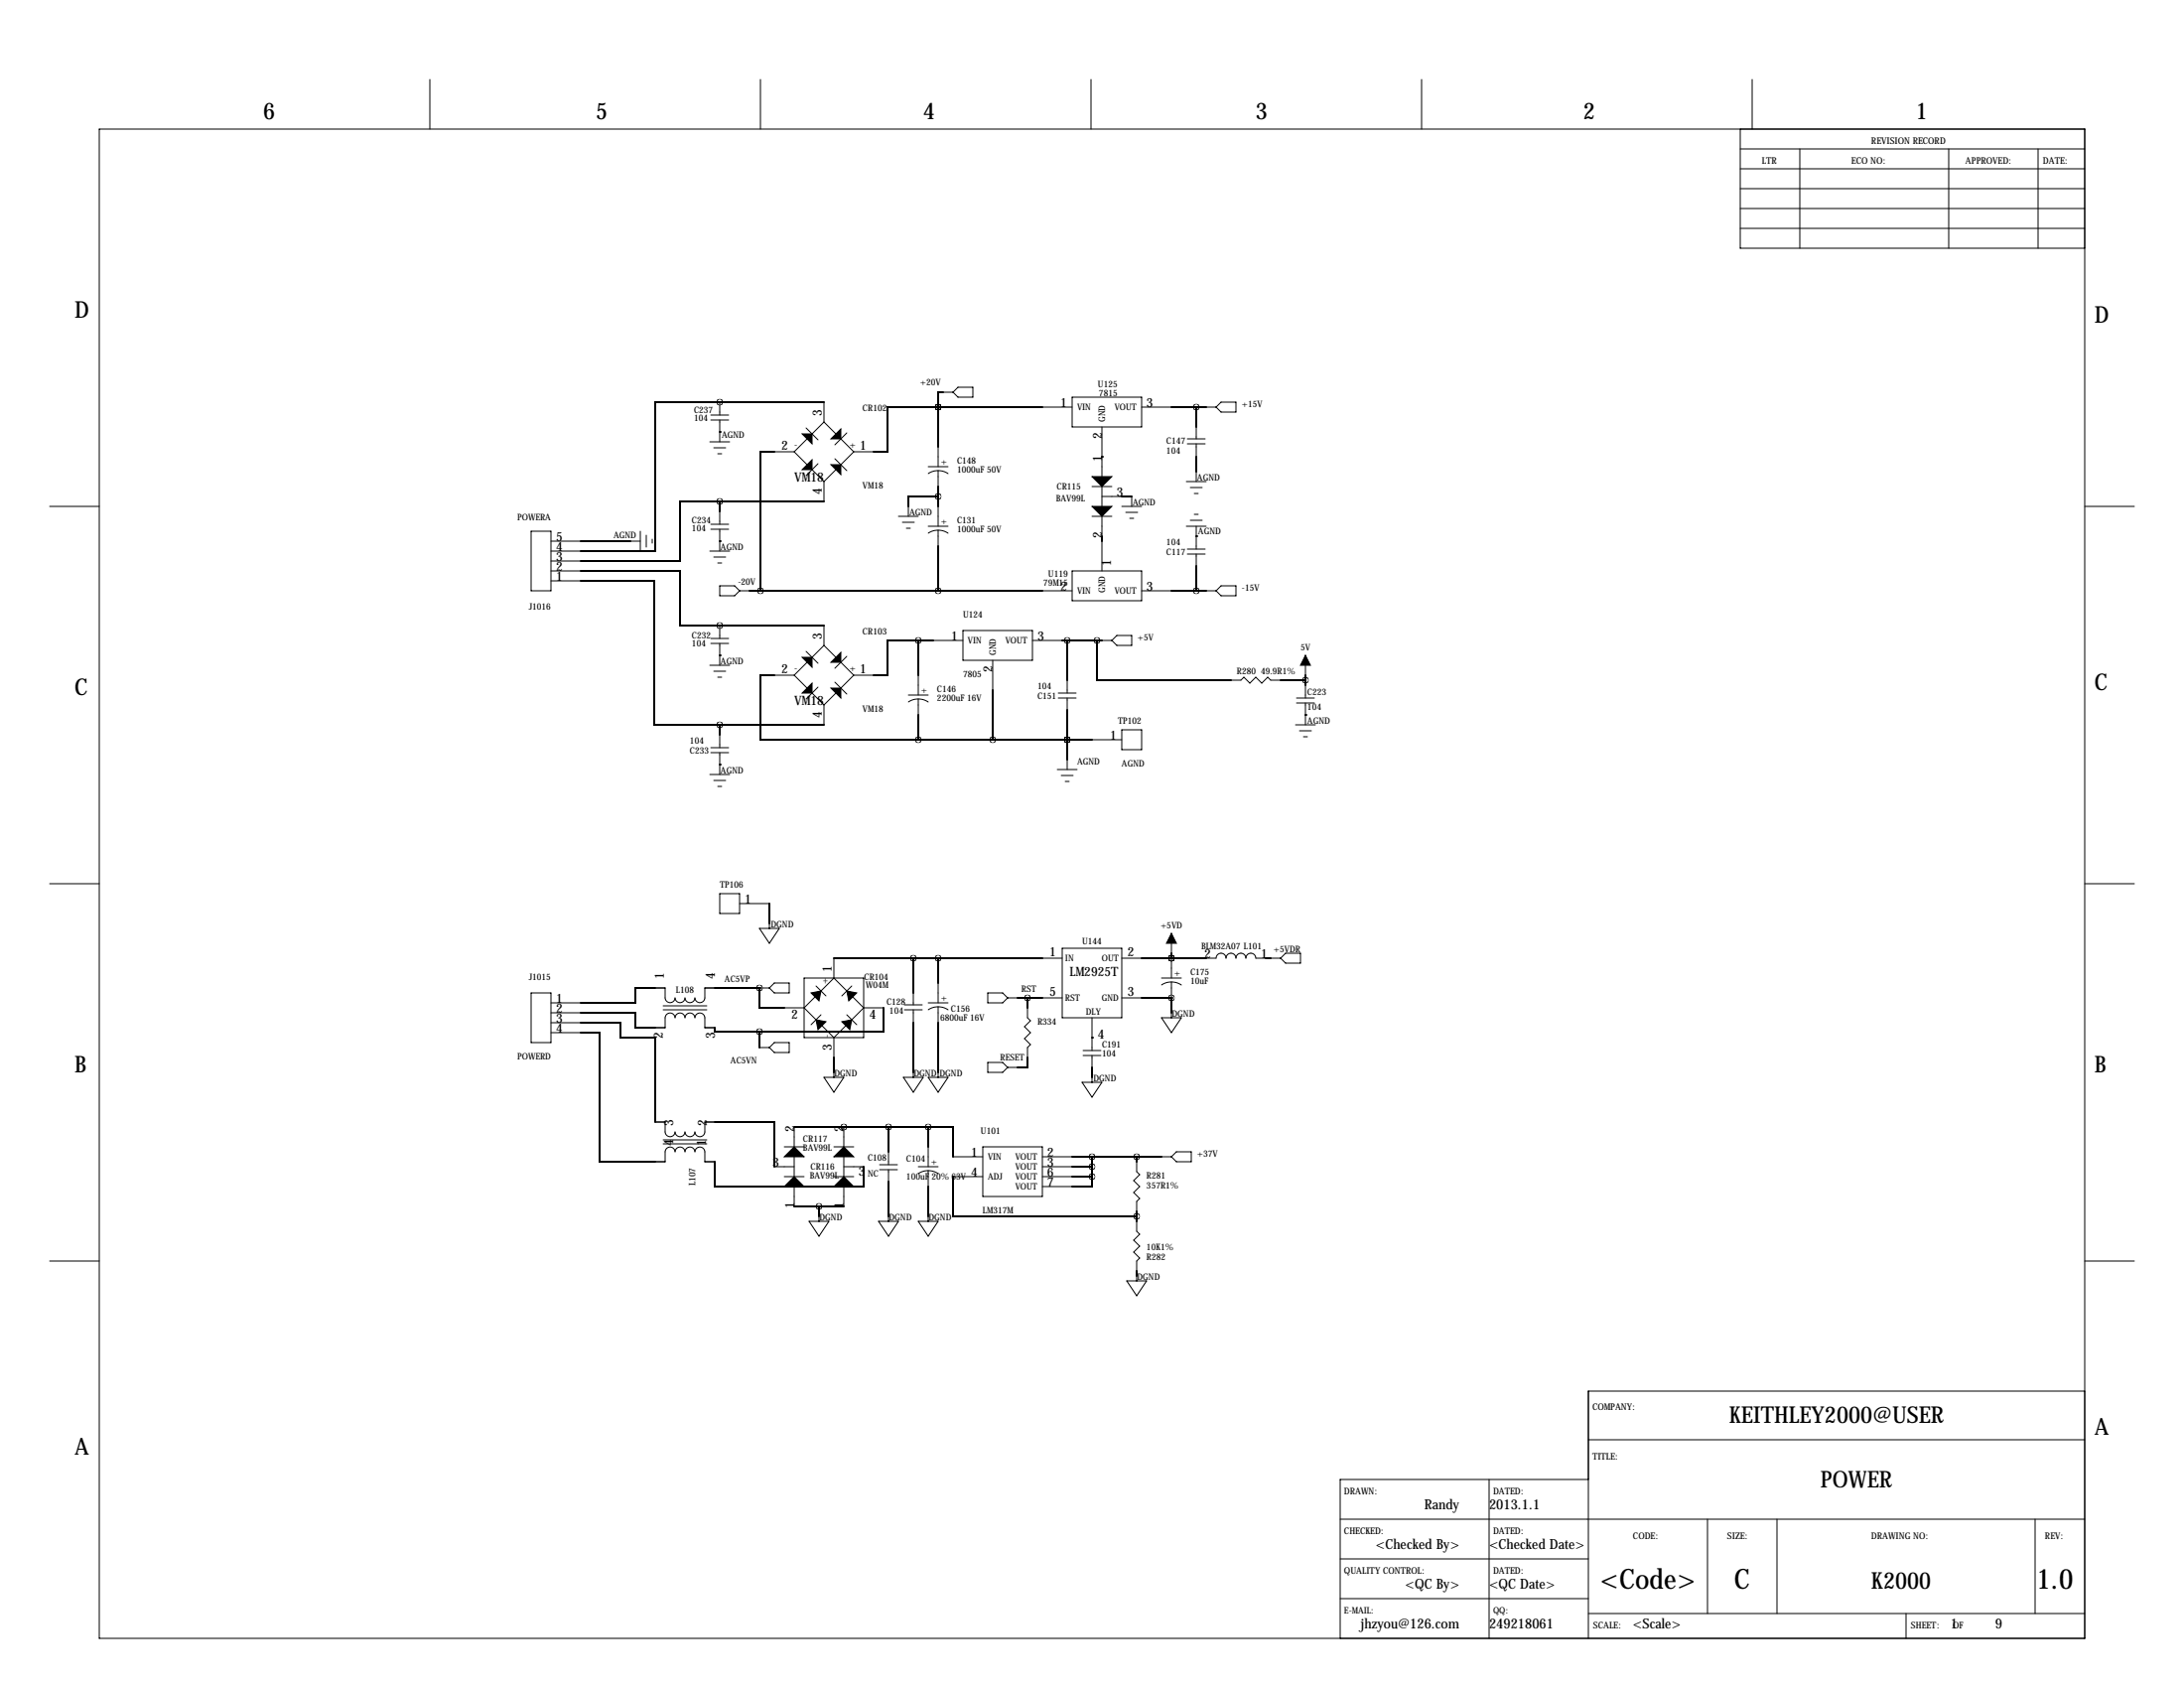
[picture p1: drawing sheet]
<svg xmlns="http://www.w3.org/2000/svg" width="559mm" height="432mm" viewBox="0 0 559 432" stroke-linecap="round" stroke-linejoin="round" font-family="sans-serif">
<g fill="none" stroke="#000" stroke-width=".25">
<path d="M25.4 33h508v386.1h-508zM110 20.3v12.7M194.6 20.3v12.7M279.1 20.3v12.7M363.7 20.3v12.7M445.3 38.1h88.1M445.3 33v30.5h88.1M448.3 20.3v12.7M460.5 38.1v25.4M498.6 38.1v25.4M521.5 38.1v25.4M445.3 48.3h88.1"/>
<path d="M445.3 43.2h88.1M445.3 53.3h88.1M445.3 58.4h88.1M245.1 99.1h3.8v2.5h-3.8l-1.3-1.3zM181.6 113h5.1M181.9 106.2h4.5M181.9 107.4h4.5M182.6 114.6h3.1M183.6 116.1h1.1M184.1 102.9v3.3M184.1 107.4v5.6M198.1 115.6h5.1"/>
<path d="M203.2 115.6l3.3 3.3M206.2 109.5l3.1 3M206.5 112.3l-3.3 3.3M209.3 118.6l-3.1 3.1M210.8 107.9l-3 3.1M210.8 107.9l3.1 3.1M210.8 102.9v5M213.6 117.3l3.1 3.1M215.1 112.3l3.3 3.3M216.7 110.7l-3.1 3.1M218.4 115.6l-3.3 3.3M218.4 115.6h5.1"/>
<path d="M237.5 119.4h5.1M240 114.3v5.1M241.3 100.3h2.5M266.7 104.1h7.6M274.3 101.6h17.8v7.6h-17.8zM281.9 109.2v12.7M292.1 104.1h7.6M303.8 113.5h4.6M303.8 112.3h4.6M306.1 109.2v3.1M306.1 113.5v3.3M308.6 104.1h2.5"/>
<path d="M312.4 102.9h3.8v2.5h-3.8l-1.3-1.3zM12.7 129.5h12.7M135.9 135.9h5.1v15.2h-5.1zM141 138.4h7.6M161.3 138.4h2.5M163.8 135.9v5.1M165.4 136.9v3.1M166.9 137.9v1M181.9 134.1h4.5M181.9 135.4h4.5M184.1 130.8v3.3M184.1 135.4v5.6"/>
<path d="M207.8 120.1l3 3.1M210.8 123.2v5.1M213.9 120.1l-3.1 3.1M229.9 132.1h5M230.9 133.6h3M231.9 135.1h1M232.4 129.5v2.6M237.5 134.6h5.1M240 135.6l-1 .1-1.5 .7M240 120.4l-1 .1-1.5 .6M240 120.4v4.1M240 129.5v5.1"/>
<path d="M240 135.6v4.1M240 135.6l1.6 .3 1 .5M240 120.4l1.6 .3 1 .5M279.4 124.5h5.1M279.4 132.1h5.1M281.9 124.5v5M281.9 132.1v5.1M281.9 138.4v7.6M281.9 127h5.1M287 129.5h5.1M288 131.1h3.1M289.1 132.6h1"/>
<path d="M289.6 127v2.5M303.5 134.6h5.1M303.5 123.2h5.1M304.5 124.7h3.1M304.5 133.1h3.1M305.6 126.2h1M305.6 131.6h1M306.1 120.6v2.6M306.1 134.6v5.9M533.4 129.5h12.7M141 148.6h7.6M141 146h7.6"/>
<path d="M141 143.5h7.6M141 141h7.6M181.6 141h5.1M182.6 142.5h3.1M183.6 144h1.1M184.1 149.9h3.9l1.2 1.2-1.2 1.3h-3.9zM189.2 151.1h2.6M266.7 151.1h7.6M274.3 146h17.8v7.7h-17.8zM292.1 151.1h7.6M303.8 140.5h4.6M303.8 141.7h4.6"/>
<path d="M306.1 141.7v3.1M308.6 151.1h2.5M312.4 149.9h3.8v2.5h-3.8l-1.3-1.3zM181.6 170.2h5.1M181.9 163.3h4.5M181.9 164.6h4.5M182.6 171.7h3.1M183.6 173.2h1.1M184.1 160v3.3M184.1 164.6v5.6M198.1 172.7h5.1M203.2 172.7l3.3 3.3"/>
<path d="M206.2 166.6l3.1 3.1M206.5 169.4l-3.3 3.3M207.8 177.3l3 3M209.3 175.8l-3.1 3M210.8 160v5.1M210.8 165.1l-3 3M210.8 165.1l3.1 3M213.6 174.5l3.1 3M213.9 177.3l-3.1 3M215.1 169.4l3.3 3.3M216.7 167.9l-3.1 3M218.4 172.7l-3.3 3.3"/>
<path d="M218.4 172.7h5.1M232.4 177.8h5.1M234.9 178.8l-1 .1-1.5 .7M234.9 172.7v5.1M234.9 178.8v4.1M235 178.8l1.5 .3 1 .5M238.8 163.8h7.6M246.4 161.3h17.8v7.6h-17.8zM254 168.9v7.6M264.2 163.8h7.6M270.8 177.3h4.5M270.8 178.6h4.5"/>
<path d="M273 174v3.3M273 178.6v3M281.9 163.8h2.6M285.8 162.6h3.8v2.5h-3.8l-1.3-1.3zM315 174h2.5l.8-.8 1.5 1.6 1.5-1.6 1.5 1.6 1.6-1.6 .7 .8h2.6M331.7 178.6h4.6M331.7 179.8h4.6M334 167.6v5.1M334 175.3v3.3M334 179.8v5.6M181.6 198.1h5.1M181.9 191.3h4.5"/>
<path d="M181.9 192.5h4.5M182.6 199.6h3.1M184.1 188v3.3M184.1 192.5v5.6M210.8 180.3v5.1M270.5 196.8h5.1M271.5 198.4h3.1M272.5 199.9h1.1M273 194.3v2.5M279.4 189.2h7.6M287 186.7h5.1v5.1h-5.1zM331.5 185.4h5"/>
<path d="M332.5 186.9h3M333.5 188.5h1M183.6 201.2h1.1M12.7 226.1h12.7M184.1 228.6h5.1v5.1h-5.1zM189.2 231.1h7.6M194.3 237.5h5.1l-2.6 3.8zM196.8 236.2v1.3M299.7 238.8v5M533.4 226.1h12.7M135.9 254h5.1v12.7h-5.1zM141 256.5h7.6"/>
<path d="M141 259.1h7.6M167.6 252.7h2.6v2.6a1.27 1.27 0 0 0 1.2 1.2 1.27 1.27 0 0 0 1.3-1.2 1.27 1.27 0 0 0 1.3 1.2 1.27 1.27 0 0 0 1.3-1.2 1.27 1.27 0 0 0 1.2 1.2 1.27 1.27 0 0 0 1.3-1.2 1.27 1.27 0 0 0 1.3 1.2 1.27 1.27 0 0 0 1.2-1.2v-2.6h2.6M169.7 258.3h11.1M169.7 257.3h11.1M194.3 252.7h2.5M198.1 251.5h3.8v2.5h-3.8l-1.3-1.3zM200.7 257.8h5M205.7 250.2h15.3v15.2h-15.3zM205.7 257.8l3.1 3.1M208.8 254.8l-3.1 3M208.8 252.2l2.5 2.6M210.1 259.6l-2.6 2.5"/>
<path d="M213.4 250.2l3.3 3.3M213.4 250.2l-3.3 3.3M213.4 245.1v5.1M216.7 259.6l2.5 2.5M217.9 252.2l-2.5 2.6M217.9 254.8l3.1 3M221 257.8l-3.1 3.1M221 257.8h5.1M231.4 258.3h4.6M231.4 257h4.6M233.7 254v3M233.7 258.3v3.3"/>
<path d="M237.5 256.5h5.1M240 257.6l-1 .1-1.5 .6M240 251.5v5M240 257.6v4M240 257.6l1.1 .1 1.5 .6M252.7 254h3.8l1.3 1.3-1.3 1.2h-3.8zM257.8 255.3h2.5M262.9 257.8v2.5l.8 .8-1.6 1.5 1.6 1.6-1.6 1.5 1.6 1.5-.8 .8v2.5M266.7 245.1h5.1M266.7 255.3h5.1M271.8 242.6h15.2v17.7h-15.2zM287 245.1h5.1"/>
<path d="M287 255.3h5.1M297.2 250.2h5.1M299.7 251.2l-1 .1-1.5 .7M299.7 245.1v5.1M299.7 251.2v4.1M299.7 259.1v1.2M299.7 251.2l1.1 .1 1.5 .7M308.6 245.1h2.5a1.27 1.27 0 0 1 1.3-1.3 1.27 1.27 0 0 1 1.3 1.3 1.27 1.27 0 0 1 1.3-1.3 1.27 1.27 0 0 1 1.2 1.3 1.27 1.27 0 0 1 1.3-1.3 1.27 1.27 0 0 1 1.3 1.3 1.27 1.27 0 0 1 1.2-1.3 1.27 1.27 0 0 1 1.3 1.3h2.5M325.1 245.1h2.6M327.7 245.1l1.2-1.3h3.8v2.6h-3.8zM141 261.6h7.6M141 264.2h7.6"/>
<path d="M167.6 262.9h2.6v-2.6a1.27 1.27 0 0 1 1.3-1.2 1.27 1.27 0 0 1 1.2 1.2 1.27 1.27 0 0 1 1.3-1.2 1.27 1.27 0 0 1 1.3 1.2 1.27 1.27 0 0 1 1.2-1.2 1.27 1.27 0 0 1 1.3 1.2 1.27 1.27 0 0 1 1.3-1.2 1.27 1.27 0 0 1 1.2 1.2v2.6h2.6M194.3 268h2.5M198.1 266.7h3.8v2.5h-3.8l-1.3-1.2zM210.1 262.1l3.3 3.3M210.8 275.6h5.1l-2.5 3.8zM213.4 265.4v5.1M213.4 274.3v1.3M216.7 262.1l-3.3 3.3M231.1 275.6h5.1l-2.5 3.8zM233.7 274.3v1.3M237.5 275.6h5.1l-2.6 3.8zM240 274.3v1.3"/>
<path d="M252.7 271.8h3.8l1.3 1.2-1.3 1.3h-3.8zM257.8 273h2.5M276.9 276.9h5l-2.5 3.8zM277.1 268.7h4.6M277.1 270h4.6M279.4 260.3v8.4M279.4 270v3M279.4 275.6v1.3M297.2 260.3h5.1l-2.6 3.9zM167.6 297.2h2.6v-2.6a1.27 1.27 0 0 1 1.3-1.2 1.27 1.27 0 0 1 1.2 1.2 1.27 1.27 0 0 1 1.3-1.2 1.27 1.27 0 0 1 1.3 1.2 1.27 1.27 0 0 1 1.2-1.2 1.27 1.27 0 0 1 1.3 1.2 1.27 1.27 0 0 1 1.3-1.2 1.27 1.27 0 0 1 1.2 1.2v2.6h2.6M167.6 287h2.6v2.6a1.27 1.27 0 0 0 1.3 1.2 1.27 1.27 0 0 0 1.2-1.2 1.27 1.27 0 0 0 1.3 1.2 1.27 1.27 0 0 0 1.3-1.2 1.27 1.27 0 0 0 1.2 1.2 1.27 1.27 0 0 0 1.3-1.2 1.27 1.27 0 0 0 1.3 1.2 1.27 1.27 0 0 0 1.2-1.2v-2.6h2.6M169.7 292.6h11.1"/>
<path d="M169.7 291.6h11.1M198.1 298.4h5.1M200.7 293.4h5M203.2 288.3v5.1M203.2 295.9v5.1M213.4 293.4h5M215.9 298.4h5.1M215.9 288.3v5.1M215.9 295.9v5.1M225 297.9h4.6M225 299.2h4.6M227.3 294.6v3.3"/>
<path d="M227.3 299.2v3.1M234.9 298.4h5.1M237.5 299.5l-1.1 .1-1.4 .6M237.5 293.4v5M237.5 299.5v4M237.5 299.5l1.6 .2 .9 .5M243.8 295.9h7.7M251.5 293.4h15.2v12.7h-15.2zM266.7 298.4h7.6M266.7 295.9h7.6M290.8 297.2v2.5l.8 .8-1.5 1.5 1.5 1.5-1.5 1.6 1.5 1.5-.8 .7v2.6M297.2 295.9h2.5"/>
<path d="M299.7 295.9l1.3-1.3h3.8v2.6h-3.8zM200.7 301h5M203.2 303.5v5.1M207 312.4h5.1l-2.6 3.8zM209.5 311.1v1.3M213.4 301h5M215.9 303.5v5.1M224.8 312.4h5.1l-2.6 3.8zM227.3 311.1v1.3M234.9 312.4h5.1l-2.5 3.8zM237.5 311.1v1.3M243.8 301h7.7"/>
<path d="M266.7 301h7.6M266.7 303.5h7.6M290.8 312.4v2.6l.8 .7-1.5 1.5 1.5 1.6-1.5 1.5 1.5 1.5-.8 .8v2.5M12.7 322.6h12.7M288.3 327.7h5.1l-2.6 3.8zM290.8 326.4v1.3M533.4 322.6h12.7M533.4 355.9h-127v63.2M381 378.5v40.6M406.4 368.3h127M406.4 378.5h-63.5v40.6M342.9 388.6h190.5"/>
<path d="M342.9 398.8h63.5M436.9 388.6v24.1M454.7 388.6v24.1M520.7 388.6v24.1M342.9 408.9h63.5M406.4 412.7h127M487.7 412.7v6.4"/>
</g>
<g fill="#000" stroke="#000" stroke-width=".25">
<path d="M205.2 111h2.6v2.5zM212.6 112.3l2.5-2.6v2.6zM212.6 118.9h2.5v2.5zM205.2 120.1l2.6-2.5v2.5zM279.4 121.9h5.1l-2.6 2.6zM279.4 129.5h5.1l-2.6 2.6zM205.2 168.1h2.6v2.6zM205.2 177.3l2.6-2.5v2.5zM212.6 169.4l2.5-2.5v2.5zM212.6 176h2.5v2.6zM334 167.6l1.3 2.6h-2.6zM299.7 238.8l1.3 2.5h-2.6z"/>
<path d="M207.5 254l2.6-.5-.6 2.5zM216.7 253.5l2.5 .5-2 2zM208.8 260.9l2.5 .5-2 2zM215.4 261.4l2.5-.5-.5 2.5zM200.7 295.9l2.5-2.5 2.5 2.5zM213.4 295.9l2.5-2.5 2.5 2.5zM200.7 303.5l2.5-2.5 2.5 2.5zM213.4 303.5l2.5-2.5 2.5 2.5z"/>
</g>
<g fill="#000">
<circle cx="169.2" cy="256.3" r=".51"/>
<circle cx="181.9" cy="259.3" r=".51"/>
<circle cx="168.7" cy="290.6" r=".51"/>
<circle cx="181.4" cy="293.6" r=".51"/>
</g>
<g fill="none" stroke="#000" stroke-width=".51">
<path d="M184.1 110.5h.1M184.1 102.9h.1M184.1 102.9h-16.5v38.1h-19M184.1 102.9h26.7M198.1 115.6h-3.5v35.5M240 104.1h-12.9v11.5h-3.6M240 104.1h.1M240 104.1v10.2M240 104.1h26.7M241.3 100.3h-1.3v3.8M281.9 116.8h.1M299.7 104.1h8.9"/>
<path d="M306.1 104.1v5.1M306.1 116.8v3.8M148.6 138.4h12.7M184.1 138.4h.1M184.1 128.3h-10.1v15.2h-25.4M184.1 128.3v2.5M184.1 128.3h26.7M240 127h-7.6v2.5M240 124.5v5M240 139.7v11.4M281.9 137.2v1.2M287 127h2.6"/>
<path d="M306.1 137.2h.1M148.6 146h25.4v14h10.1M148.6 148.6h18.8v36.8h16.7M191.8 151.1h74.9M299.7 151.1h8.9M306.1 144.8v6.3M184.1 167.6h.1M184.1 160h.1M184.1 160h26.7M198.1 172.7h-3.5v16.5h40.3M234.9 163.8h-7.8v8.9h-3.6M234.9 163.8v8.9"/>
<path d="M234.9 163.8h3.9M254 176.5v12.7M271.8 163.8h10.1M273 163.8v10.2M280.7 163.8v10.2h34.3M327.7 174h6.3M334 172.7v2.6M184.1 195.6h.1M184.1 185.4v2.6M184.1 185.4h26.7M234.9 182.9v6.3M234.9 189.2h44.5"/>
<path d="M273 189.2h.1M273 181.6v12.7M334 182.9h.1M196.8 231.1v5.1M148.6 259.1h14v3.8h5M167.6 252.7h-5v3.8h-14M182.9 252.7h11.4M194.3 252.7v5.1h6.4M194.3 252.7h.1M213.4 245.1h53.3M226.1 257.8v6.1h-31.8M233.7 245.1v8.9"/>
<path d="M240 245.1v6.4M260.3 255.3h6.4M262.9 255.3v2.5M292.1 245.1h16.5M292.1 255.3h7.6M299.7 245.1h.1M299.7 255.3h.1M299.7 243.8v1.3M299.7 255.3v3.8M323.8 245.1h1.3M148.6 261.6h10.1v3.8h8.9v21.6M148.6 264.2h4.8v33h14.2"/>
<path d="M182.9 262.9v1h11.4M194.3 263.9v4.1M213.4 270.5v3.8M233.7 261.6v12.7M240 261.6v12.7M262.9 270.5v2.5h-2.6M279.4 265.4h.1M279.4 273v2.6M182.9 297.2v6.3h38.1v-5.1M182.9 287h15.2v11.4M203.2 288.3h34.3M215.9 288.3h.1"/>
<path d="M227.3 288.3v6.3M237.5 288.3h6.3v7.6M237.5 288.3v5.1M274.3 295.9h22.9M274.3 298.4h5.1M279.4 295.9v5.1M290.8 295.9v1.3M203.2 308.6h12.7M209.5 308.6v2.5M227.3 302.3v8.8M237.5 303.5v7.6M243.8 301v10.1h47"/>
<path d="M274.3 301h5.1M279.4 301v2.5h-5.1M290.8 309.9v2.5M290.8 325.1v1.3"/>
</g>
<path d="M233.6 245.1a.05 .05 0 0 0 .1 0 .05 .05 0 0 0-.1 0zM240 245.1a.05 .05 0 0 0 .1 0 .05 .05 0 0 0-.1 0zM299.7 245.1a.05 .05 0 0 0 .1 0 .05 .05 0 0 0-.1 0zM299.7 255.3a.05 .05 0 0 0 .1 0 .05 .05 0 0 0-.1 0zM209.5 308.6a.06 .06 0 0 0 .1 0 .06 .06 0 0 0-.1 0zM215.8 288.3a.1 .1 0 0 0 .2 0 .1 .1 0 0 0-.2 0zM227.3 288.3a.05 .05 0 0 0 .1 0 .05 .05 0 0 0-.1 0zM279.3 301a.1 .1 0 0 0 .2 0 .1 .1 0 0 0-.2 0zM237.4 288.3a.06 .06 0 0 0 .1 0 .06 .06 0 0 0-.1 0zM290.8 311.1a.05 .05 0 0 0 .1 0 .05 .05 0 0 0-.1 0zM279.3 298.4a.1 .1 0 0 0 .2 0 .1 .1 0 0 0-.2 0zM279.3 295.9a.1 .1 0 0 0 .2 0 .1 .1 0 0 0-.2 0zM290.8 295.9a.05 .05 0 0 0 .1 0 .05 .05 0 0 0-.1 0zM299.7 245.1a.05 .05 0 0 0 .1 0 .05 .05 0 0 0-.1 0zM194.3 252.7a.05 .05 0 0 0 .1 0 .05 .05 0 0 0-.1 0zM194.3 263.9a.06 .06 0 0 0 .1 0 .06 .06 0 0 0-.1 0zM240 151.1a.05 .05 0 0 0 .1 0 .05 .05 0 0 0-.1 0zM240 104.1a.05 .05 0 0 0 .1 0 .05 .05 0 0 0-.1 0zM240 127a.05 .05 0 0 0 .1 0 .05 .05 0 0 0-.1 0zM234.9 163.8a.05 .05 0 0 0 .1 0 .05 .05 0 0 0-.1 0zM234.9 189.2a.05 .05 0 0 0 .1 0 .05 .05 0 0 0-.1 0zM253.9 189.2a.1 .1 0 0 0 .2 0 .1 .1 0 0 0-.2 0zM273 189.2a.06 .06 0 0 0 .1 0 .06 .06 0 0 0-.1 0zM184.1 102.9a.05 .05 0 0 0 .1 0 .05 .05 0 0 0-.1 0zM184.1 128.3a.05 .05 0 0 0 .1 0 .05 .05 0 0 0-.1 0zM184.1 160a.05 .05 0 0 0 .1 0 .05 .05 0 0 0-.1 0zM184.1 185.4a.05 .05 0 0 0 .1 0 .05 .05 0 0 0-.1 0zM306 104.1a.05 .05 0 0 0 .1 0 .05 .05 0 0 0-.1 0zM306 151.1a.05 .05 0 0 0 .1 0 .05 .05 0 0 0-.1 0zM273 163.8a.06 .06 0 0 0 .1 0 .06 .06 0 0 0-.1 0zM194.5 151.1a.06 .06 0 0 0 .1 0 .06 .06 0 0 0-.1 0zM240 104.1a.05 .05 0 0 0 .1 0 .05 .05 0 0 0-.1 0zM262.8 255.3a.05 .05 0 0 0 .1 0 .05 .05 0 0 0-.1 0zM273 189.2a.06 .06 0 0 0 .1 0 .06 .06 0 0 0-.1 0zM334 174a.06 .06 0 0 0 .1 0 .06 .06 0 0 0-.1 0zM280.6 163.8a.05 .05 0 0 0 .1 0 .05 .05 0 0 0-.1 0z" fill="#000" stroke="#000" stroke-width="1.5"/>
<g font-size="7.1">
<text x="409.4" y="406.4">&lt;Code&gt;</text>
<text x="443.7" y="406.4">C</text>
<text x="521.1" y="406.4">1.0</text>
</g>
<g font-size="5.9">
<text x="67.3" y="30.5">6</text>
<text x="152.4" y="30.5">5</text>
<text x="236.2" y="30.5">4</text>
<text x="321.3" y="30.5">3</text>
<text x="405.1" y="30.5">2</text>
<text x="490.2" y="30.5">1</text>
<text x="19" y="81.3">D</text>
<text x="535.9" y="82.6">D</text>
<text x="19" y="177.8">C</text>
<text x="535.9" y="176.5">C</text>
<text x="19" y="274.3">B</text>
<text x="535.9" y="274.3">B</text>
<text x="442.4" y="364">KEITHLEY2000@USER</text>
<text x="535.9" y="367">A</text>
<text x="19" y="372.1">A</text>
<text x="465.8" y="380.5">POWER</text>
<text x="478.8" y="406.4">K2000</text>
</g>
<g font-size="3.6">
<text x="364.4" y="386.1">Randy</text>
<text x="381" y="386.1">2013.1.1</text>
<text x="352" y="396.2">&lt;Checked By&gt;</text>
<text x="381" y="396.2">&lt;Checked Date&gt;</text>
<text x="359.5" y="406.4">&lt;QC By&gt;</text>
<text x="381" y="406.4">&lt;QC Date&gt;</text>
<text x="348.1" y="416.5">jhzyou@126.com</text>
<text x="381" y="416.5">249218061</text>
<text x="417.8" y="416.5">&lt;Scale&gt;</text>
<text x="499.1" y="416.5">1</text>
<text x="510.5" y="416.5">9</text>
</g>
<g font-size="3.3">
<text x="210.3" y="106.4" transform="rotate(-90 210.3 106.4)">3</text>
<text x="271.3" y="104.1">1</text>
<text x="293.4" y="104.1">3</text>
<text x="281.9" y="112.2" transform="rotate(-90 281.9 112.2)">2</text>
<text x="200" y="115.1">2</text>
<text x="220" y="115.1">1</text>
<text x="281.9" y="118.1" transform="rotate(-90 281.9 118.1)">1</text>
<text x="203.2" y="123.2">VM18</text>
<text x="210.3" y="126.4" transform="rotate(-90 210.3 126.4)">4</text>
<text x="285.7" y="127">3</text>
<text x="281.9" y="137.6" transform="rotate(-90 281.9 137.6)">2</text>
<text x="142.2" y="143.5">3</text>
<text x="142.2" y="141">4</text>
<text x="142.2" y="138.4">5</text>
<text x="142.2" y="148.6">1</text>
<text x="142.2" y="146.1">2</text>
<text x="284.2" y="144.8" transform="rotate(-90 284.2 144.8)">1</text>
<text x="271.3" y="151.1">2</text>
<text x="293.4" y="151.1">3</text>
<text x="210.3" y="163.6" transform="rotate(-90 210.3 163.6)">3</text>
<text x="243.4" y="163.8">1</text>
<text x="265.4" y="163.8">3</text>
<text x="200" y="172.2">2</text>
<text x="220" y="172.2">1</text>
<text x="254" y="171.9" transform="rotate(-90 254 171.9)">2</text>
<text x="203.2" y="180.3">VM18</text>
<text x="210.3" y="183.6" transform="rotate(-90 210.3 183.6)">4</text>
<text x="284" y="189.2">1</text>
<text x="190.5" y="231.1">1</text>
<text x="268.6" y="244.6">1</text>
<text x="288.5" y="244.6">2</text>
<text x="308.2" y="245.1">2</text>
<text x="322.6" y="245.1">1</text>
<text x="169.9" y="250.4" transform="rotate(-90 169.9 250.4)">1</text>
<text x="182.9" y="250.4" transform="rotate(-90 182.9 250.4)">4</text>
<text x="212.9" y="248.7" transform="rotate(-90 212.9 248.7)">1</text>
<text x="273.7" y="249.7">LM2925T</text>
<text x="142.2" y="256.5">1</text>
<text x="268.6" y="254.8">5</text>
<text x="288.5" y="254.8">3</text>
<text x="142.2" y="259.1">2</text>
<text x="142.2" y="261.6">3</text>
<text x="202.5" y="260.6">2</text>
<text x="222.5" y="260.6">4</text>
<text x="142.2" y="264.2">4</text>
<text x="169.7" y="265.6" transform="rotate(-90 169.7 265.6)">2</text>
<text x="182.9" y="265.6" transform="rotate(-90 182.9 265.6)">3</text>
<text x="212.9" y="268.7" transform="rotate(-90 212.9 268.7)">3</text>
<text x="280.9" y="265.7">4</text>
<text x="172.2" y="293.1" transform="rotate(-90 172.2 293.1)">4</text>
<text x="172.2" y="288" transform="rotate(-90 172.2 288)">3</text>
<text x="180.6" y="293.1" transform="rotate(-90 180.6 293.1)">1</text>
<text x="180.8" y="288" transform="rotate(-90 180.8 288)">2</text>
<text x="203.2" y="289.6" transform="rotate(-90 203.2 289.6)">2</text>
<text x="215.9" y="289.6" transform="rotate(-90 215.9 289.6)">2</text>
<text x="197.7" y="298.4">3</text>
<text x="248.5" y="295.9">1</text>
<text x="268" y="295.9">2</text>
<text x="268" y="298.4">3</text>
<text x="219.7" y="300.8">3</text>
<text x="248.5" y="301">4</text>
<text x="268" y="301">6</text>
<text x="268" y="303.5">7</text>
<text x="203.2" y="309" transform="rotate(-90 203.2 309)">1</text>
<text x="215.9" y="309" transform="rotate(-90 215.9 309)">1</text>
</g>
<g font-size="2.4">
<text x="450.8" y="41.9">LTR</text>
<text x="473.7" y="41.9">ECO NO:</text>
<text x="478.8" y="36.8">REVISION RECORD</text>
<text x="502.9" y="41.9">APPROVED:</text>
<text x="522.7" y="41.9">DATE:</text>
<text x="407.4" y="360.7">COMPANY:</text>
<text x="407.4" y="373.4">TITLE:</text>
<text x="343.9" y="382.3">DRAWN:</text>
<text x="382" y="382.3">DATED:</text>
<text x="343.9" y="392.4">CHECKED:</text>
<text x="382" y="392.4">DATED:</text>
<text x="417.8" y="393.7">CODE:</text>
<text x="442" y="393.7">SIZE:</text>
<text x="478.8" y="393.7">DRAWING NO:</text>
<text x="523.2" y="393.7">REV:</text>
<text x="343.9" y="402.6">QUALITY CONTROL:</text>
<text x="382" y="402.6">DATED:</text>
<text x="407.7" y="416.6">SCALE:</text>
<text x="488.9" y="416.6">SHEET:</text>
<text x="499.7" y="416.6">OF</text>
</g>
<g font-size="2.3">
<text x="235.5" y="98.6">+20V</text>
<text x="280.9" y="99.1">U125</text>
<text x="281.2" y="101.3">7815</text>
<text x="177.5" y="105.8">C237</text>
<text x="177.5" y="107.8">104</text>
<text x="220.7" y="105.2">CR102</text>
<text x="275.6" y="104.9">VIN</text>
<text x="282.7" y="108" transform="rotate(-90 282.7 108)">GND</text>
<text x="285.2" y="104.9">VOUT</text>
<text x="317.8" y="104.1">+15V</text>
<text x="184.7" y="112">AGND</text>
<text x="298.4" y="113.5">C147</text>
<text x="203.2" y="114.6">-</text>
<text x="217.4" y="114.6">+</text>
<text x="240.8" y="118.9">+</text>
<text x="244.9" y="118.6">C148</text>
<text x="298.4" y="116.1">104</text>
<text x="220.7" y="125">VM18</text>
<text x="244.9" y="120.9">1000uF 50V</text>
<text x="270.4" y="125.2">CR115</text>
<text x="306.3" y="122.9">AGND</text>
<text x="232.7" y="131.8">AGND</text>
<text x="270.2" y="128.3">BAV99L</text>
<text x="289.8" y="129.3">AGND</text>
<text x="132.4" y="133.2">POWERA</text>
<text x="157" y="137.7">AGND</text>
<text x="177" y="133.9">C234</text>
<text x="177" y="136">104</text>
<text x="240.8" y="134.1">+</text>
<text x="244.9" y="133.9">C131</text>
<text x="244.9" y="136.1">1000uF 50V</text>
<text x="306.6" y="136.7">AGND</text>
<text x="184.4" y="140.7">AGND</text>
<text x="298.4" y="142.1">C117</text>
<text x="298.4" y="139.5">104</text>
<text x="188.8" y="149.6">-20V</text>
<text x="267" y="149.9">79M15</text>
<text x="268.2" y="147.7">U119</text>
<text x="275.6" y="151.9">VIN</text>
<text x="282.7" y="151.7" transform="rotate(-90 282.7 151.7)">GND</text>
<text x="285.2" y="151.9">VOUT</text>
<text x="317.8" y="151.1">-15V</text>
<text x="135.3" y="156">J1016</text>
<text x="246.4" y="158">U124</text>
<text x="177" y="163.4">C232</text>
<text x="177" y="165.4">104</text>
<text x="220.7" y="162.3">CR103</text>
<text x="247.6" y="164.6">VIN</text>
<text x="254.8" y="167.6" transform="rotate(-90 254.8 167.6)">GND</text>
<text x="257.2" y="164.6">VOUT</text>
<text x="291.1" y="163.8">+5V</text>
<text x="332.8" y="166.4">5V</text>
<text x="184.4" y="169.9">AGND</text>
<text x="203.2" y="171.7">-</text>
<text x="217.4" y="171.7">+</text>
<text x="246.4" y="173.2">7805</text>
<text x="316.5" y="172.6">R280</text>
<text x="322.6" y="172.6">49.9R1%</text>
<text x="235.7" y="177.3">+</text>
<text x="239.8" y="177">C146</text>
<text x="239.8" y="179.3">2200uF 16V</text>
<text x="265.4" y="178.9">C151</text>
<text x="265.4" y="176.4">104</text>
<text x="334.5" y="177.9">C223</text>
<text x="220.7" y="182.1">VM18</text>
<text x="286" y="185.2">TP102</text>
<text x="334.5" y="181.7">104</text>
<text x="334.5" y="185.2">AGND</text>
<text x="176.5" y="190.3">104</text>
<text x="176.5" y="192.9">C233</text>
<text x="184.4" y="197.9">AGND</text>
<text x="275.6" y="195.6">AGND</text>
<text x="287" y="196.1">AGND</text>
<text x="184.1" y="227.1">TP106</text>
<text x="197.3" y="237.2">DGND</text>
<text x="297" y="237.5">+5VD</text>
<text x="272.5" y="245.9">IN</text>
<text x="276.9" y="241.6">U144</text>
<text x="281.9" y="245.9">OUT</text>
<text x="307.3" y="242.9">BLM32A07 L101</text>
<text x="325.9" y="243.6">+5VDR</text>
<text x="135.3" y="250.7">J1015</text>
<text x="185.4" y="251.2">AC5VP</text>
<text x="211.8" y="251.7" transform="rotate(-90 211.8 251.7)">+</text>
<text x="221.1" y="250.8">CR104</text>
<text x="300.5" y="249.7">+</text>
<text x="304.5" y="249.4">C175</text>
<text x="304.5" y="251.7">10uF</text>
<text x="173" y="254">L108</text>
<text x="221.5" y="252.8">W04M</text>
<text x="226.8" y="257">C128</text>
<text x="240.8" y="256">+</text>
<text x="261.4" y="253.7">RST</text>
<text x="272.5" y="256.1">RST</text>
<text x="281.9" y="256.1">GND</text>
<text x="227.6" y="259.3">104</text>
<text x="240.5" y="261.1">6800uF 16V</text>
<text x="243.3" y="258.8">C156</text>
<text x="265.4" y="262.1">R334</text>
<text x="277.9" y="259.6">DLY</text>
<text x="299.9" y="260.1">DGND</text>
<text x="212.3" y="265.4" transform="rotate(-90 212.3 265.4)">-</text>
<text x="281.9" y="268.1">C191</text>
<text x="132.4" y="271">POWERD</text>
<text x="186.9" y="272">AC5VN</text>
<text x="213.5" y="275.3">DGND</text>
<text x="233.8" y="275.3">DGND DGND</text>
<text x="255.9" y="271.3">RESET</text>
<text x="281.9" y="270.3">104</text>
<text x="279.8" y="276.6">DGND</text>
<text x="205.5" y="292.2">CR117</text>
<text x="251" y="290.1">U101</text>
<text x="205.5" y="294.5">BAV99L</text>
<text x="207.4" y="299.3">CR116</text>
<text x="222" y="297">C108</text>
<text x="231.9" y="297.2">C104</text>
<text x="238.3" y="297.9">+</text>
<text x="252.7" y="296.7">VIN</text>
<text x="259.8" y="296.7">VOUT</text>
<text x="259.8" y="299.3">VOUT</text>
<text x="306.3" y="295.9">+37V</text>
<text x="177.9" y="303.3" transform="rotate(-90 177.9 303.3)">L107</text>
<text x="207.3" y="301.6">BAV99L</text>
<text x="222" y="301.1">NC</text>
<text x="231.9" y="301.8">100uF 20% 63V</text>
<text x="252.7" y="301.8">ADJ</text>
<text x="259.8" y="301.8">VOUT</text>
<text x="259.8" y="304.3">VOUT</text>
<text x="293.4" y="301.5">R281</text>
<text x="293.4" y="304">357R1%</text>
<text x="251.5" y="310.4">LM317M</text>
<text x="209.7" y="312.2">DGND</text>
<text x="227.5" y="312.2">DGND</text>
<text x="237.6" y="312.2">DGND</text>
<text x="293.4" y="322.4">R282</text>
<text x="293.4" y="319.9">10K1%</text>
<text x="291" y="327.4">DGND</text>
<text x="343.9" y="412.7">E-MAIL:</text>
<text x="382" y="412.7">QQ:</text>
</g>
</svg>
